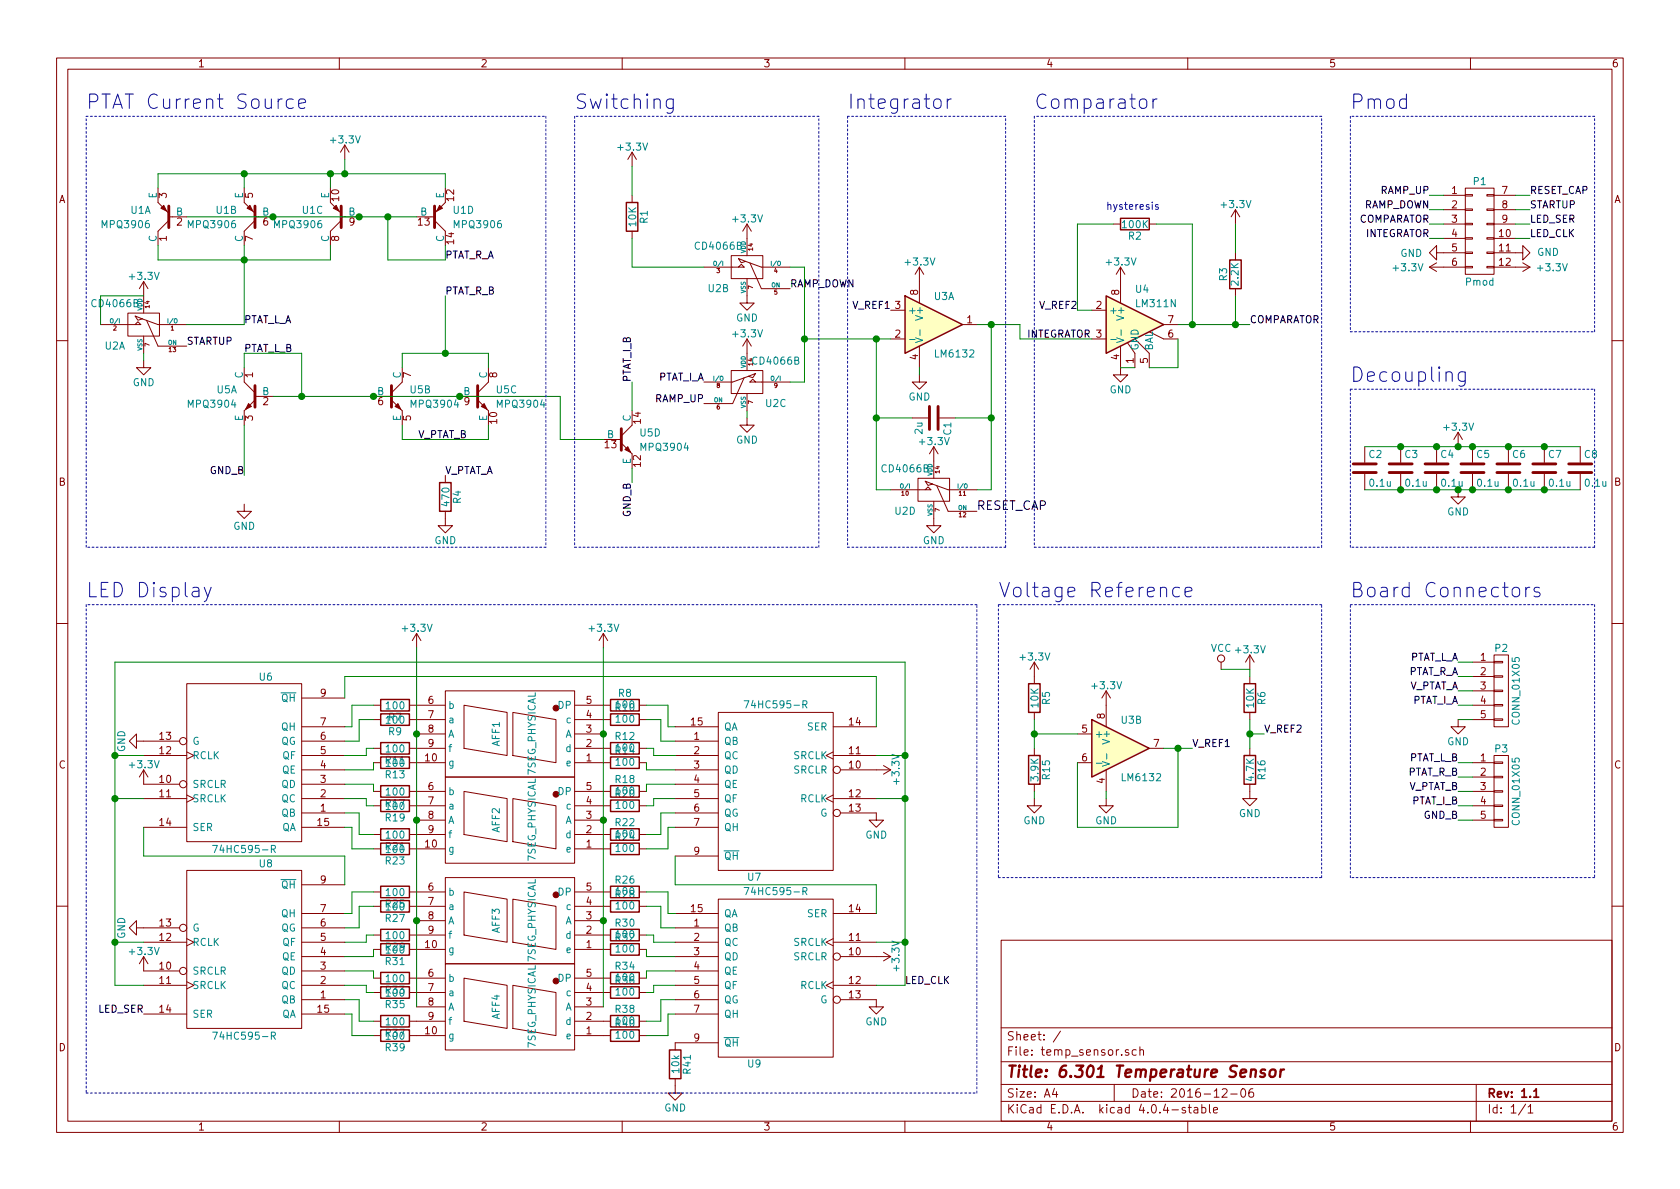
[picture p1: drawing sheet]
<svg xmlns="http://www.w3.org/2000/svg" width="297mm" height="210mm" viewBox="0 0 297 210" stroke-linecap="round" stroke-linejoin="round" font-family="sans-serif">
<g fill="none" stroke="#840000" stroke-width=".18">
<path d="M10 10.3h277v189.9h-277zM12 12.2h273v186.1h-273zM60 10.3v1.9M110 10.3v1.9M160 10.3v1.9M210 10.3v1.9M260 10.3v1.9M27.9 33.3v2.5l1.9 1.9M29.8 39l-1.9 1.9v2.5M29.8 38.3h3.2M43.2 33.3v2.5l1.9 1.9M45.1 39l-1.9 1.9v2.5"/>
<path d="M45.1 38.3h3.2M58.4 35.8l1.9 1.9M60.3 39l-1.9 1.9v2.5M60.3 38.3h3.2M61 25.6l-.8 1.3M61 25.6v2.6M61 25.6l.7 1.3M76.2 38.3h.6M76.8 39l1.9 1.9M78.7 35.8l-1.9 1.9M111.8 26.9v2.6M111.8 34.5v1.3"/>
<path d="M111.8 26.9l-.8 1.3M111.8 26.9l.7 1.3M132.1 39.6v5.6M132.1 39.6l-.8 1.3M132.1 39.6l.7 1.3M196.8 39.6h1.3M203.2 39.6h1.3M218.4 37.1v2.5M218.4 37.1l-.7 1.2M218.4 37.1l.8 1.2M255.3 39.6h3.8M255.3 34.5h3.8"/>
<path d="M255.3 37.1h3.8M259.1 39.5h1.2v.2h-1.2zM259.1 37h1.2v.2h-1.2zM259.1 34.4h1.2v.3h-1.2zM259.1 33.3h5.1v15.2h-5.1zM262.9 39.5h1.3v.2h-1.3zM262.9 37h1.3v.2h-1.3zM262.9 34.4h1.3v.3h-1.3zM264.2 39.6h3.8M264.2 34.5h3.8M264.2 37.1h3.8M17.8 57.4h6.1"/>
<path d="M22.6 55.4h5.6v4h-5.6zM23.9 57.4l.5-.5 .5 .5zM23.9 55.9l1.2 .5-.7 .2zM25.1 56.4l2.8 1h5.1M25.4 49.8v5.6M25.4 59.4v3.1M25.4 49.8l-.8 1.2M25.4 49.8l.8 1.2M25.9 56.6l2 4.6h5.1M111.8 40.9v1.3M124.5 47.2h6.1M129.3 45.2h5.6v4.1h-5.6z"/>
<path d="M130.6 47.2l.5-.5 .5 .5zM130.6 45.7l1.2 .5-.7 .3zM131.8 46.2l2.8 1h5.1M132.1 49.3v4.3h1.2l-1.2 1.3-1.3-1.3h1.3M132.1 59.9v5.6M132.1 59.9l-.8 1.3M132.1 59.9l.7 1.3M132.6 46.5l2 4.5h5.1M157.5 59.9h2.5M157.5 54.9h2.5M162.6 47.2v6.4M162.6 47.2l-.8 1.3"/>
<path d="M162.6 47.2l.7 1.3M170.2 57.4h2.5M193 59.9h2.6M193 54.9h2.6M198.1 47.2l-.7 1.3M198.1 47.2v6.4M198.1 47.2l.8 1.3M200.7 59.9l2.5 2.6v2.5M203.2 58.7l2.5 1.2h2.6M205.7 57.4h2.6M218.4 44.7v1.3M218.4 51v1.3"/>
<path d="M252.7 47.2h6.4M252.7 47.2l1.3 .8M254 44.7v-1.3l-1.3 1.3 1.3 1.3v-1.3h5.1M254 46.5l-1.3 .7M255.3 42.2h3.8M259.1 47.1h1.2v.3h-1.2zM259.1 44.6h1.2v.2h-1.2zM259.1 42h1.2v.3h-1.2zM262.9 47.1h1.3v.3h-1.3zM262.9 44.6h1.3v.2h-1.3zM262.9 42h1.3v.3h-1.3zM264.2 44.7h5v-1.3l1.3 1.3-1.3 1.3v-1.3"/>
<path d="M264.2 47.2h6.3M264.2 42.2h3.8M269.2 46.5l1.3 .7M270.5 47.2l-1.3 .8M10 60.2h2M25.4 63.7v1.3h1.3l-1.3 1.3-1.3-1.3h1.3M43.2 65v2.6l1.9 1.9M45.1 70.7l-1.9 1.9v2.6M45.1 70.1h3.2M66 70.1h3.2M69.2 70.7l1.9 1.9v2.6M71.1 65v2.6l-1.9 1.9"/>
<path d="M81.3 70.1h3.2M84.5 70.7l1.9 1.9M86.4 65v2.6l-1.9 1.9M109.2 77.7h.7M109.9 78.4l1.9 1.9M111.8 75.2l-1.9 1.9M129.3 65.5h5.6v4.1h-5.6zM131.6 66.8l-2.1 4.6h-5M132.1 73.9v1.3h1.2l-1.2 1.2-1.3-1.2h1.3M132.1 69.6v3M132.3 66.5l-2.8 1.1h-5M132.3 66.5l1.3-.5-.5 .8z"/>
<path d="M132.6 67.6l.5-.5 .5 .5zM133.6 67.6h6.1M161.3 73.9h2.8M162.6 66.3v1.3h1.2l-1.2 1.2-1.3-1.2h1.3M162.6 61.2v3.8M165.1 79v5.6M165.1 79l-.8 1.3M165.1 79l.8 1.3M166.1 73.9h2.8M198.1 61.2v5.1h1.3l-1.3 1.3-1.3-1.3h1.3M200.7 62.5v2.5M241.3 79v2.8"/>
<path d="M247.6 79v2.8M254 79v2.8M257.8 76.4l-.8 1.3M257.8 76.4v2.6M257.8 76.4l.8 1.3M260.3 79v2.8M266.7 79v2.8M273 79v2.8M279.4 79v2.8M285 60.2h2M43.2 89.1v1.3h1.2l-1.2 1.3-1.3-1.3h1.3M78.7 90.4v2.6h1.3l-1.3 1.2-1.2-1.2h1.2"/>
<path d="M78.7 84.1v1.2M157.5 86.6h6.1M162.3 84.6h5.6v4h-5.6zM163.6 85.1l1.2 .5-.7 .2zM164.1 86.1l.5 .5h-1zM164.8 85.6l2.8 1h5.1M165.1 88.6v4.4h1.3l-1.3 1.2-1.3-1.2h1.3M165.6 85.8l2 4.6h5.1M241.3 83.8v2.8M247.6 83.8v2.8M254 83.8v2.8M257.8 86.6v1.3h1.3l-1.3 1.2-1.3-1.2h1.3"/>
<path d="M260.3 83.8v2.8M266.7 83.8v2.8M273 83.8v2.8M279.4 83.8v2.8M10 110.3h2M73.7 112l-.8 1.3M73.7 112v2.5M73.7 112l.7 1.3M106.7 112l-.8 1.3M106.7 112v2.5M106.7 112l.7 1.3M182.9 117.1v3.8"/>
<path d="M182.9 117.1l-.8 1.3M182.9 117.1l.7 1.3M215.9 117.1v1.3M221 115.8v2.6M221 119.6v1.3M221 115.8l-.8 1.3M221 115.8l.7 1.3M260.3 117.1h3.9M260.3 119.6h3.9M264.2 119.5h1.5v.3h-1.5zM264.2 117h1.5v.2h-1.5zM264.2 115.8h2.5v12.7h-2.5z"/>
<path d="M285 110.3h2M24.1 131.1v-1.3l-1.2 1.3 1.2 1.2v-1.2h7.6M25.4 136.1v2.6h6.3M25.4 133.6h7.6M25.4 136.1l-.8 1.3M25.4 136.1l.8 1.3M33 120.9h20.3v27.9h-20.3zM33 133l1.3 .6-1.3 .6M53.3 138.7h7.7M53.3 136.1h7.7M53.3 133.6h7.7M53.3 131.1h7.7"/>
<path d="M53.3 128.5h7.7M53.3 123.4h7.7M66 134.9h1.3M66 132.3h1.3M66 139.9h1.3M66 127.2h1.3M66 124.7h1.3M72.4 134.9h6.3M72.4 132.3h6.3M72.4 139.9h6.3M72.4 127.2h6.3M72.4 124.7h6.3"/>
<path d="M73.7 129.8h5M78.7 137.4h22.9v15.2h-22.9zM78.7 122.2h22.9v15.2h-22.9zM82 139.9l7.7 1.3v7.6l-7.7-1.2zM82 124.7l7.7 1.3v7.6l-7.7-1.3zM90.7 126l7.6 1.2v7.7l-7.6-1.3zM101.6 129.8h5.1M101.6 134.9h6.3M101.6 132.3h6.3M101.6 139.9h6.3M101.6 127.2h6.3M101.6 124.7h6.3"/>
<path d="M113 134.9h1.3M113 132.3h1.3M113 139.9h1.3M113 127.2h1.3M113 124.7h1.3M119.4 138.7h7.6M119.4 136.1h7.6M119.4 133.6h7.6M119.4 131.1h7.6M119.4 128.5h7.6M127 126h20.3v27.9h-20.3zM147.3 133l-1.3 .6 1.3 .6"/>
<path d="M147.3 133.6h7.6M147.3 128.5h7.6M148.6 136.1h8.9M156.2 135.4l1.3 .7M157.5 136.1l-1.3 .8M182.9 126v1.2M182.9 132.3v1.3M182.9 138.7v1.2M190.5 129.8h2.5M190.5 134.9h2.5M195.6 122.2v6.3M195.6 136.1v3.8"/>
<path d="M195.6 122.2l-.8 1.2M195.6 122.2l.7 1.2M203.2 132.3h2.5M221 138.7v2.5h1.2l-1.2 1.3-1.3-1.3h1.3M221 126v1.2M221 132.3v1.3M257.8 127.2v1.3h1.3l-1.3 1.3-1.3-1.3h1.3M260.3 134.9h3.9M260.3 139.9h3.9M260.3 127.2h3.9M260.3 124.7h3.9M260.3 122.2h3.9"/>
<path d="M260.3 137.4h3.9M264.2 127.1h1.5v.3h-1.5zM264.2 124.6h1.5v.2h-1.5zM264.2 122h1.5v.3h-1.5zM264.2 139.8h1.5v.3h-1.5zM264.2 137.3h1.5v.2h-1.5zM264.2 134.7h1.5v.3h-1.5zM264.2 133.6h2.5v12.7h-2.5zM25.4 141.2h7.6M25.4 146.3h7.6M33 153.9h20.3v28h-20.3zM33 140.6l1.3 .6-1.3 .7"/>
<path d="M53.3 156.5h7.7M53.3 143.8h7.7M53.3 141.2h7.7M53.3 146.3h7.7M66 157.7h1.3M66 150.1h1.3M66 147.6h1.3M66 142.5h1.3M72.4 157.7h6.3M72.4 150.1h6.3M72.4 147.6h6.3M72.4 142.5h6.3"/>
<path d="M73.7 145h5M78.7 155.2h22.9v15.2h-22.9zM82 157.7l7.7 1.3v7.6l-7.7-1.3zM90.7 159l7.6 1.3v7.6l-7.6-1.3zM90.7 141.2l7.6 1.3v7.6l-7.6-1.3zM101.6 157.7h6.3M101.6 150.1h6.3M101.6 147.6h6.3M101.6 145h5.1M101.6 142.5h6.3M113 157.7h1.3M113 150.1h1.3"/>
<path d="M113 147.6h1.3M113 142.5h1.3M119.4 143.8h7.6M119.4 141.2h7.6M119.4 146.3h7.6M119.4 151.4h7.6M127 159h20.3v27.9h-20.3zM147.3 140.6l-1.3 .6 1.3 .7M147.3 141.2h7.6M148.6 143.8h6.3v1.2h1.3l-1.3 1.3-1.2-1.3h1.2M182.9 141.2v1.3h1.2l-1.2 1.3-1.3-1.3h1.3M195.6 141.2v1.3h1.2l-1.2 1.3-1.3-1.3h1.3"/>
<path d="M260.3 145h3.9M260.3 142.5h3.9M264.2 144.9h1.5v.3h-1.5zM264.2 142.4h1.5v.2h-1.5zM10 160.2h2M24.1 164.1v-1.3l-1.2 1.3 1.2 1.2v-1.2h7.6M25.4 169.2v2.5h6.3M25.4 174.2h7.6M25.4 166.6h7.6M25.4 179.3h7.6M25.4 169.2l-.8 1.2M25.4 169.2l.8 1.2"/>
<path d="M33 173.6l1.3 .6-1.3 .7M33 166l1.3 .6-1.3 .7M53.3 176.8h7.7M53.3 174.2h7.7M53.3 171.7h7.7M53.3 169.2h7.7M53.3 166.6h7.7M53.3 164.1h7.7M53.3 161.5h7.7M53.3 179.3h7.7M66 175.5h1.3M66 173h1.3"/>
<path d="M66 167.9h1.3M66 165.3h1.3M66 160.3h1.3M72.4 175.5h6.3M72.4 173h6.3M72.4 167.9h6.3M72.4 165.3h6.3M72.4 160.3h6.3M73.7 178h5M73.7 162.8h5M78.7 170.4h22.9v15.3h-22.9zM82 173l7.7 1.2v7.7l-7.7-1.3z"/>
<path d="M90.7 174.2l7.6 1.3v7.6l-7.6-1.2zM101.6 178h5.1M101.6 175.5h6.3M101.6 173h6.3M101.6 167.9h6.3M101.6 165.3h6.3M101.6 162.8h5.1M101.6 160.3h6.3M113 175.5h1.3M113 173h1.3M113 167.9h1.3M113 165.3h1.3"/>
<path d="M113 160.3h1.3M119.4 176.8h7.6M119.4 174.2h7.6M119.4 171.7h7.6M119.4 169.2h7.6M119.4 166.6h7.6M119.4 164.1h7.6M119.4 161.5h7.6M119.4 179.3h7.6M147.3 166l-1.3 .6 1.3 .7M147.3 173.6l-1.3 .6 1.3 .7M147.3 174.2h7.6"/>
<path d="M147.3 166.6h7.6M147.3 161.5h7.6M148.6 176.8h6.3v1.2h1.3l-1.3 1.3-1.2-1.3h1.2M148.6 169.2h8.9M156.2 168.4l1.3 .8M157.5 169.2l-1.3 .7M177 166.3h108v32h-108zM285 160.2h2M60 198.3v1.9M66 183.1h1.3M66 180.6h1.3M72.4 183.1h6.3"/>
<path d="M72.4 180.6h6.3M101.6 183.1h6.3M101.6 180.6h6.3M110 198.3v1.9M113 183.1h1.3M113 180.6h1.3M119.4 190.7v2.6h1.2l-1.2 1.3-1.3-1.3h1.3M127 184.4h-7.6v1.3M160 198.3v1.9M177 194.8h108M177 191.8h108M177 187.8h108"/>
<path d="M177 181.8h108M186.4 192.5l-.3 1h.9M186.8 193v1M187.5 182.3l-1.3 2M197 191.8v3M199.5 185.7a.37 .37 0 0 0-.5 .1v.2l.5 .2 .1 .1-.2 .3-.4-.1M200.9 185.7l-.4-.1-.3 .3 .1 .6 .2 .1 .4-.1M201.5 185.7l.3-.1 .3 .1 .1 .9M201.5 185.1v1.5M209.6 195.9a.37 .37 0 0 0-.6 .1l.1 .3 .5 .1 .1 .1-.3 .3-.4-.1M210 198.3v1.9M210.1 195.8h.5"/>
<path d="M210.3 195.3v1.3l.3 .2M211.2 195.9h.5l.1 .9M211.8 196.2l-.5 .1-.2 .2 .2 .3 .5-.1M212.5 195.9l.4-.1 .3 .3-.1 .6h-.6M212.5 195.3v1.5M213.8 195.3v1.3l.2 .2M214.6 196.3l.7-.1-.1-.3-.4-.1-.2 .2v.7h.6M216.1 192.7l.2-.2h.4l.3 .5-1 1h1M217.6 193.5h1.1M219.5 192.7l.2-.2a.81 .81 0 0 1 .6 .6 .81 .81 0 0 1-.3 .8l-.1 .1a.79 .79 0 0 1-.4-1.3zM221.5 192.5a.59 .59 0 0 0-.7 .7l.1 .7 .2 .1 .5-.1 .1-.5-.2-.2-.4-.1-.3 .3M260 198.3v1.9"/>
<path d="M261 191.8v6.5M269.7 195.2l-1.2 2M270.2 195.8l.4-.5v1.5M270.2 196.8h.8"/>
<circle cx="215.9" cy="116.5" r=".63"/>
<circle cx="32.4" cy="131.1" r=".63"/>
<circle cx="32.4" cy="138.7" r=".63"/>
<circle cx="148" cy="136.1" r=".63"/>
<circle cx="148" cy="143.8" r=".63"/>
<circle cx="32.4" cy="171.7" r=".63"/>
<circle cx="32.4" cy="164.1" r=".63"/>
<circle cx="148" cy="169.2" r=".63"/>
<circle cx="148" cy="176.8" r=".63"/>
</g>
<path d="M271.2 193l.4-.5v1.5M271.2 194h.9" fill="none" stroke="#840000" stroke-width=".3"/>
<path d="M221.2 189.3a.52 .52 0 0 1 .9 .1l-.2 1M223.7 189.2l-.5-.1-.3 .4 .2 .3 .5 .1 .1 .3-.2 .1-.1 .1-.6-.1M224.6 189.3a.51 .51 0 0 1 .6-.2 .51 .51 0 0 1 .4 .4l-.1 .6a.54 .54 0 0 1-.5 .4 .54 .54 0 0 1-.6-.4zM226.5 189.1l-.2 1.3M227 189.1a.54 .54 0 0 0-.6 .4" fill="none" stroke="#840000" stroke-width=".41"/>
<g fill="#ffffc2" stroke="#ffffc2" stroke-width=".18">
<path d="M160 52.3l10.2 5.1-10.2 5.1z"/>
<path d="M193 127.2l10.2 5.1-10.2 5.1z"/>
<path d="M195.6 52.3l10.1 5.1-10.1 5.1z"/>
</g>
<g fill="none" stroke="#840000" stroke-width=".25">
<path d="M110.7 35.8h2.1v5.1h-2.1zM198.1 38.6h5.1v2h-5.1zM160 52.3l10.2 5.1-10.2 5.1zM195.6 52.3l10.1 5.1-10.1 5.1zM217.4 46h2.1v5h-2.1zM77.7 85.3h2.1v5.1h-2.1zM67.3 123.7h5.1v2h-5.1zM67.3 126.2h5.1v2.1h-5.1zM67.3 131.3h5.1v2h-5.1zM67.3 133.9h5.1v2h-5.1zM67.3 138.9h5.1v2.1h-5.1zM107.9 138.9h5.1v2.1h-5.1z"/>
<path d="M107.9 133.9h5.1v2h-5.1zM107.9 131.3h5.1v2h-5.1zM107.9 126.2h5.1v2.1h-5.1zM107.9 123.7h5.1v2h-5.1zM181.9 120.9h2v5.1h-2zM181.9 133.6h2v5.1h-2zM193 127.2l10.2 5.1-10.2 5.1zM220 120.9h2v5.1h-2zM220 133.6h2v5.1h-2zM67.3 156.7h5.1v2h-5.1zM67.3 159.3h5.1v2h-5.1zM67.3 141.5h5.1v2h-5.1z"/>
<path d="M67.3 146.6h5.1v2h-5.1zM67.3 149.1h5.1v2h-5.1zM107.9 149.1h5.1v2h-5.1zM107.9 146.6h5.1v2h-5.1zM107.9 141.5h5.1v2h-5.1zM107.9 159.3h5.1v2h-5.1zM107.9 156.7h5.1v2h-5.1zM67.3 164.3h5.1v2.1h-5.1zM67.3 166.9h5.1v2h-5.1zM67.3 172h5.1v2h-5.1zM67.3 174.5h5.1v2h-5.1zM67.3 179.6h5.1v2h-5.1z"/>
<path d="M107.9 179.6h5.1v2h-5.1zM107.9 174.5h5.1v2h-5.1zM107.9 172h5.1v2h-5.1zM107.9 166.9h5.1v2h-5.1zM107.9 164.3h5.1v2.1h-5.1zM67.3 182.1h5.1v2h-5.1zM107.9 182.1h5.1v2h-5.1zM118.4 185.7h2v5h-2z"/>
</g>
<g fill="none" stroke="#008484" stroke-width=".18">
<path d="M161.9 59.7l1.2 .5-1.2 .4M162.7 58.3v1M197.4 59.7l1.3 .5-1.3 .4M198.2 58.3v1M160.8 60h1M196.4 60h1M131.6 123.9h.8l-.5 1.3M142 124.6l.6-.1v-.5l-.6-.1v1.3M142.3 124.6l.4 .6M193.9 135h.9M194.9 134.7l1.3 .4-1.3 .4M195.7 133.3v.9"/>
<path d="M37.6 149.5h.8l-.5 1.3M48 150.2l.6-.1v-.5l-.6-.1v1.3M48.3 150.2l.4 .6M131.6 156.9h.8l-.5 1.3M142 157.6l.6-.1v-.5l-.6-.1v1.3M142.3 157.6l.4 .6M37.6 182.5h.8l-.5 1.3M48 183.2l.6-.1v-.5l-.6-.1v1.3M48.3 183.2l.4 .6"/>
</g>
<g fill="none" stroke="#840000" stroke-width=".51">
<path d="M29.8 36.4v3.9M45.1 36.4v3.9M60.3 36.4v3.9M76.8 36.4v3.9M45.1 68.2v3.8M69.2 68.2v3.8M84.5 68.2v3.8M109.9 75.8v3.8M164.3 71.9v4M165.9 71.9v4M239.3 83.6h4M239.3 82h4"/>
<path d="M245.6 83.6h4.1M245.6 82h4.1M252 83.6h4M252 82h4M258.3 83.6h4.1M258.3 82h4.1M264.7 83.6h4M264.7 82h4M271 83.6h4.1M271 82h4.1M277.4 83.6h4M277.4 82h4"/>
</g>
<g fill="#840000" stroke="#840000" stroke-width=".18">
<path d="M43.9 71.4l.5 .5-1 .5z"/>
<path d="M69.8 71.9l.6-.5 .5 1z"/>
<path d="M85.6 71.4l.5 1-1-.5z"/>
<path d="M110.5 79.5l.5-.5 .5 1z"/>
<path d="M29 36.3l.5 1-1.1-.5z"/>
<path d="M44.2 36.3l.5 1-1-.5z"/>
<path d="M59.4 36.3l.5 1-1-.5z"/>
<path d="M77.7 36.3l.5 .5-1 .5z"/>
<circle cx="98.3" cy="173.5" r=".51"/>
<circle cx="98.3" cy="158.2" r=".51"/>
<circle cx="98.3" cy="140.5" r=".51"/>
<circle cx="98.3" cy="125.2" r=".51"/>
</g>
<g fill="none" stroke="#0000c2" stroke-width=".18">
<path d="M51.8 17.6a.85 .85 0 0 0-1.1 .1l-.1 .3v.7l.1 .2 .4 .3 .7-.2M52.8 18.3l1.2-.2-.1-.5-.7-.1-.3 .1-.1 .3v.9l.1 .2 .3 .2 .7-.2M119 17.5v2.1a.71 .71 0 0 1-1.1 .3M119 17.6a.85 .85 0 0 0-1.1 .1l-.1 .3v.7l.1 .2 .4 .3 .7-.2M165.2 17.7a.69 .69 0 0 1 1.2 .3v.7a.68 .68 0 0 1-.7 .5 .68 .68 0 0 1-.6-.5v-.7zM167.5 17.5v1.7M168.2 17.5a.59 .59 0 0 0-.7 .5M203.9 17.5v1.7M204.6 17.5a.59 .59 0 0 0-.7 .5M204.8 36.2h-.3l-.2 .1v.2l.5 .1v.4h-.5M259.1 65.8v2a.71 .71 0 0 1-1.1 .4M259.1 65.9a.85 .85 0 0 0-1.1 .1l-.2 .2v.7l.2 .3 .3 .2 .8-.1"/>
<path d="M36.1 103.9l.6 1.6M37.3 103.9l-.8 2.2-.4 .3M208.6 104a.85 .85 0 0 0-1.1 .1l-.2 .2v.7l.2 .3 .3 .2 .8-.1M209.5 104.7l1.2-.3-.1-.4-.7-.1-.2 .1-.2 .2v1l.2 .2 .2 .1 .7-.1M267.6 104a.69 .69 0 0 1 1.1 .3v.7a.68 .68 0 0 1-.7 .6 .68 .68 0 0 1-.6-.6v-.7zM269.8 103.9v1.6M270.5 103.9a.59 .59 0 0 0-.7 .4M272.2 104l-.6-.1-.3 .1-.1 .2 .1 .4 .9 .2 .1 .2-.1 .4-.2 .1-.8-.1"/>
</g>
<g fill="none" stroke="#008400" stroke-width=".18">
<path d="M27.9 33.3v-2.6h50.8v2.6M33 38.3h40.7M43.2 30.7v2.6M58.4 30.7v2.6M61 28.2v2.5M68.6 38.3v7.7h10.1v-2.6M111.8 29.5v5M196.8 39.6h-6.3v15.3h2.5M204.5 39.6h6.3v17.8M218.4 39.6v5.1M252.7 39.6h2.6M252.7 34.5h2.6"/>
<path d="M252.7 37.1h2.6M268 39.6h2.5M268 34.5h2.5M268 37.1h2.5M25.4 52.3h-7.6v5.1M27.9 43.4v2.6h30.5v-2.6M43.2 43.4v14h-10.2M78.7 52.3v10.2M111.8 42.2v5h12.7M139.7 47.2h2.5v20.4h-2.5M142.2 59.9h15.3M154.9 59.9v26.7h2.6"/>
<path d="M172.7 57.4h7.6v2.5h12.7M175.3 57.4v29.2h-2.6M208.3 59.9v5.1h-5.1M208.3 57.4h12.7M218.4 52.3v5.1M252.7 42.2h2.6M268 42.2h2.5M25.4 62.5v1.2M43.2 65v-2.5h10.1v7.6M43.2 75.2v8.9M48.3 70.1h50.8v7.6h7.6M71.1 65v-2.5h15.3v2.5"/>
<path d="M71.1 75.2v2.5h15.3v-2.5M111.8 67.6v5M132.1 72.6v1.3M154.9 73.9h6.4M162.6 65v1.3M168.9 73.9h6.4M198.1 65h2.6M241.3 79h38.1M111.8 82.8v2.5M241.3 86.6h38.1M73.7 114.5v63.5M106.7 114.5v63.5"/>
<path d="M215.9 118.4h5.1v1.2M257.8 117.1h2.5M257.8 119.6h2.5M20.3 133.6h5.1M61 123.4v-3.8h93.9v8.9M61 138.7h5v1.2M66 132.3h-1.2v1.3h-3.8M66 124.7h-3.8v3.8h-1.2M66 127.2h-2.5v3.9h-2.5M66 134.9v1.2h-5M114.3 132.3h1.3v1.3h3.8M114.3 124.7h3.8v3.8h1.3"/>
<path d="M114.3 127.2h2.5v3.9h2.6M114.3 134.9v1.2h5.1M119.4 138.7h-5.1v1.2M154.9 133.6h5.1M182.9 129.8h7.6M182.9 127.2v5.1M182.9 139.9v1.3M195.6 139.9v1.3M205.7 132.3h5.1M208.3 132.3v14h-17.8v-11.4M221 129.8h2.5M221 127.2v5.1"/>
<path d="M257.8 124.7h2.5M257.8 127.2h2.5M257.8 122.2h2.5M257.8 134.9h2.5M257.8 137.4h2.5M257.8 139.9h2.5M20.3 141.2h5.1M25.4 146.3v5.1h35.6v5.1M61 146.3h1.2v3.8h3.8M61 143.8h2.5v3.8h2.5M61 141.2h3.8v1.3h1.2M66 157.7h-3.8v3.8h-1.2"/>
<path d="M114.3 157.7h3.8v3.8h1.3M119.4 151.4v5.1h35.5v5M119.4 146.3h-1.3v3.8h-3.8M119.4 141.2h-3.8v1.3h-1.3M119.4 143.8h-2.6v3.8h-2.5M154.9 141.2h5.1M257.8 142.5h2.5M257.8 145h2.5M20.3 166.6h5.1M25.4 174.2h-5.1v-57.1h139.7v57.1h-5.1M61 179.3h1.2v3.8h3.8M61 176.8h2.5v3.8h2.5"/>
<path d="M61 174.2h3.8v1.3h1.2M61 171.7h5v1.3M66 160.3h-2.5v3.8h-2.5M66 165.3h-1.2v1.3h-3.8M66 167.9v1.3h-5M114.3 160.3h2.5v3.8h2.6M114.3 165.3h1.3v1.3h3.8M114.3 167.9v1.3h5.1M119.4 171.7h-5.1v1.3M119.4 174.2h-3.8v1.3h-1.3M119.4 176.8h-2.6v3.8h-2.5M119.4 179.3h-1.3v3.8h-3.8"/>
<path d="M154.9 166.6h5.1"/>
</g>
<g fill="#008400" stroke="#008400" stroke-width=".25">
<circle cx="43.2" cy="30.7" r=".51"/>
<circle cx="58.4" cy="30.7" r=".51"/>
<circle cx="43.2" cy="46" r=".51"/>
<circle cx="63.5" cy="38.3" r=".51"/>
<circle cx="48.3" cy="38.3" r=".51"/>
<circle cx="78.7" cy="62.5" r=".51"/>
<circle cx="66" cy="70.1" r=".51"/>
<circle cx="68.6" cy="38.3" r=".51"/>
<circle cx="53.3" cy="70.1" r=".51"/>
<circle cx="61" cy="30.7" r=".51"/>
<circle cx="142.2" cy="59.9" r=".51"/>
<circle cx="81.3" cy="70.1" r=".51"/>
<circle cx="154.9" cy="59.9" r=".51"/>
<circle cx="175.3" cy="57.4" r=".51"/>
<circle cx="208.3" cy="132.3" r=".51"/>
<circle cx="210.8" cy="57.4" r=".51"/>
<circle cx="218.4" cy="57.4" r=".51"/>
<circle cx="221" cy="129.8" r=".51"/>
<circle cx="160" cy="166.6" r=".51"/>
<circle cx="160" cy="141.2" r=".51"/>
<circle cx="160" cy="133.6" r=".51"/>
<circle cx="73.7" cy="162.8" r=".51"/>
<circle cx="73.7" cy="145" r=".51"/>
<circle cx="73.7" cy="129.8" r=".51"/>
<circle cx="106.7" cy="162.8" r=".51"/>
<circle cx="106.7" cy="145" r=".51"/>
<circle cx="106.7" cy="129.8" r=".51"/>
<circle cx="182.9" cy="129.8" r=".51"/>
<circle cx="20.3" cy="141.2" r=".51"/>
<circle cx="20.3" cy="133.6" r=".51"/>
<circle cx="20.3" cy="166.6" r=".51"/>
<circle cx="247.7" cy="79" r=".51"/>
<circle cx="254" cy="79" r=".51"/>
<circle cx="260.3" cy="79" r=".51"/>
<circle cx="266.7" cy="79" r=".51"/>
<circle cx="266.7" cy="86.6" r=".51"/>
<circle cx="260.3" cy="86.6" r=".51"/>
<circle cx="254" cy="86.6" r=".51"/>
<circle cx="247.7" cy="86.6" r=".51"/>
<circle cx="257.8" cy="79" r=".51"/>
<circle cx="257.8" cy="86.6" r=".51"/>
<circle cx="154.9" cy="73.9" r=".51"/>
<circle cx="175.3" cy="73.9" r=".51"/>
<circle cx="273" cy="79" r=".51"/>
<circle cx="273" cy="86.6" r=".51"/>
</g>
<g fill="none" stroke="#0000c2" stroke-width=".18" stroke-dasharray=".3 .4">
<path d="M15.2 20.6h81.3M96.5 20.6v76.2M101.6 20.6v76.2M144.8 20.6h-43.2M149.9 20.6v76.2M177.8 20.6h-27.9M182.9 20.6v76.2M233.7 20.6h-50.8M238.8 20.6v38.1M281.9 20.6h-43.1M238.8 58.7h43.1M281.9 58.7v-38.1"/>
<path d="M238.8 68.8h43.1M281.9 68.8v28M15.2 96.8v-76.2M96.5 96.8h-81.3M101.6 96.8h43.2M144.8 96.8v-76.2M149.9 96.8h27.9M177.8 96.8v-76.2M182.9 96.8h50.8M233.7 96.8v-76.2M238.8 96.8v-28M281.9 96.8h-43.1"/>
<path d="M15.2 106.9v86.4M172.7 106.9h-157.5M176.5 106.9v48.3M233.7 106.9h-57.2M238.8 106.9h43.1M281.9 106.9v48.3M176.5 155.2h57.2M233.7 155.2v-48.3M238.8 155.2v-48.3M281.9 155.2h-43.1M15.2 193.3h157.5M172.7 193.3v-86.4"/>
</g>
<g font-size="3.5" fill="#0000c2">
<text x="15.2" y="19.3">PTAT Current Source</text>
<text x="101.6" y="19.3">Switching</text>
<text x="149.9" y="19.3">Integrator</text>
<text x="182.9" y="19.3">Comparator</text>
<text x="238.8" y="19.3">Pmod</text>
<text x="238.8" y="67.6">Decoupling</text>
<text x="15.2" y="105.7">LED Display</text>
<text x="176.5" y="105.7">Voltage Reference</text>
<text x="238.8" y="105.7">Board Connectors</text>
</g>
<text font-size="2.8" fill="#840000" x="178" y="190.5">Title: 6.301 Temperature Sensor</text>
<text font-size="2.1" x="172.7" y="90.2">RESET_CAP</text>
<g font-size="2.1" fill="#840000">
<text x="178" y="184">Sheet: /</text>
<text x="178" y="186.7">File: temp_sensor.sch</text>
<text x="178" y="196.9">KiCad E.D.A. kicad 4.0.4-stable</text>
<text x="178" y="194.1">Size: A4</text>
<text x="200" y="194.1">Date: 2016-12-06</text>
<text x="263" y="194.1">Rev: 1.1</text>
<text x="263" y="196.9">Id: 1/1</text>
</g>
<g font-size="1.8" fill="#840000">
<text x="35" y="11.9">1</text>
<text x="85" y="11.9">2</text>
<text x="135" y="11.9">3</text>
<text x="185" y="11.9">4</text>
<text x="235" y="11.9">5</text>
<text x="285" y="11.9">6</text>
<text x="10.4" y="35.9">A</text>
<text x="29.5" y="35" transform="rotate(-90 29.5 35)">3</text>
<text x="44.7" y="35" transform="rotate(-90 44.7 35)">5</text>
<text x="59.9" y="35.5" transform="rotate(-90 59.9 35.5)">10</text>
<text x="80.3" y="35.5" transform="rotate(-90 80.3 35.5)">12</text>
<text x="256.7" y="34.3">1</text>
<text x="265.6" y="34.3">7</text>
<text x="285.4" y="35.9">A</text>
<text x="31.3" y="39.9">2</text>
<text x="46.5" y="39.9">6</text>
<text x="61.7" y="39.9">9</text>
<text x="74" y="39.9">13</text>
<text x="256.7" y="36.8">2</text>
<text x="256.7" y="39.4">3</text>
<text x="256.7" y="41.9">4</text>
<text x="265.1" y="41.9">10</text>
<text x="265.6" y="36.8">8</text>
<text x="265.6" y="39.4">9</text>
<text x="29.5" y="42.6" transform="rotate(-90 29.5 42.6)">1</text>
<text x="44.7" y="42.6" transform="rotate(-90 44.7 42.6)">7</text>
<text x="59.9" y="42.6" transform="rotate(-90 59.9 42.6)">8</text>
<text x="80.3" y="43.1" transform="rotate(-90 80.3 43.1)">14</text>
<text x="256.7" y="44.4">5</text>
<text x="256.7" y="47">6</text>
<text x="265.1" y="44.4">11</text>
<text x="265.1" y="47">12</text>
<text x="162.3" y="52.2" transform="rotate(-90 162.3 52.2)">8</text>
<text x="197.9" y="52.2" transform="rotate(-90 197.9 52.2)">8</text>
<text x="158.3" y="59.7">2</text>
<text x="158.3" y="54.6">3</text>
<text x="171" y="57.1">1</text>
<text x="193.8" y="54.6">2</text>
<text x="206.5" y="59.7">6</text>
<text x="206.5" y="57.1">7</text>
<text x="162.3" y="63.6" transform="rotate(-90 162.3 63.6)">4</text>
<text x="197.9" y="63.6" transform="rotate(-90 197.9 63.6)">4</text>
<text x="200.4" y="64.2" transform="rotate(-90 200.4 64.2)">1</text>
<text x="202.9" y="64.2" transform="rotate(-90 202.9 64.2)">5</text>
<text x="44.7" y="66.8" transform="rotate(-90 44.7 66.8)">1</text>
<text x="46.5" y="71.6">2</text>
<text x="66.8" y="71.6">6</text>
<text x="72.6" y="66.8" transform="rotate(-90 72.6 66.8)">7</text>
<text x="82.1" y="71.6">9</text>
<text x="87.9" y="66.8" transform="rotate(-90 87.9 66.8)">8</text>
<text x="44.7" y="74.4" transform="rotate(-90 44.7 74.4)">3</text>
<text x="72.6" y="74.4" transform="rotate(-90 72.6 74.4)">5</text>
<text x="87.9" y="74.9" transform="rotate(-90 87.9 74.9)">10</text>
<text x="113.3" y="74.9" transform="rotate(-90 113.3 74.9)">14</text>
<text x="107" y="79.2">13</text>
<text x="113.3" y="82.5" transform="rotate(-90 113.3 82.5)">12</text>
<text x="10.4" y="85.9">B</text>
<text x="285.4" y="85.9">B</text>
<text x="261.8" y="116.8">1</text>
<text x="261.8" y="119.4">2</text>
<text x="56.7" y="123.2">9</text>
<text x="75.7" y="124.5">6</text>
<text x="103.7" y="124.5">5</text>
<text x="261.8" y="121.9">3</text>
<text x="261.8" y="124.5">4</text>
<text x="28.2" y="130.8">13</text>
<text x="56.7" y="130.8">6</text>
<text x="56.7" y="128.3">7</text>
<text x="75.7" y="127">7</text>
<text x="75.7" y="129.5">8</text>
<text x="103.7" y="129.5">3</text>
<text x="103.7" y="127">4</text>
<text x="122.2" y="128.3">15</text>
<text x="122.7" y="130.8">1</text>
<text x="150.2" y="128.3">14</text>
<text x="191.3" y="129.5">5</text>
<text x="195.3" y="127.1" transform="rotate(-90 195.3 127.1)">8</text>
<text x="261.8" y="127">5</text>
<text x="10.4" y="135.9">C</text>
<text x="28.2" y="133.3">12</text>
<text x="56.7" y="135.9">4</text>
<text x="56.7" y="133.3">5</text>
<text x="75.2" y="134.6">10</text>
<text x="75.7" y="132.1">9</text>
<text x="103.7" y="134.6">1</text>
<text x="103.7" y="132.1">2</text>
<text x="122.7" y="133.3">2</text>
<text x="122.7" y="135.9">3</text>
<text x="150.2" y="135.9">10</text>
<text x="150.2" y="133.3">11</text>
<text x="191.3" y="134.6">6</text>
<text x="204" y="132.1">7</text>
<text x="261.8" y="134.6">1</text>
<text x="261.8" y="137.2">2</text>
<text x="285.4" y="135.9">C</text>
<text x="28.2" y="138.4">10</text>
<text x="28.2" y="141">11</text>
<text x="56.7" y="143.5">1</text>
<text x="56.7" y="141">2</text>
<text x="56.7" y="138.4">3</text>
<text x="75.7" y="139.7">6</text>
<text x="75.7" y="142.2">7</text>
<text x="103.7" y="142.2">4</text>
<text x="103.7" y="139.7">5</text>
<text x="122.7" y="138.4">4</text>
<text x="122.7" y="141">5</text>
<text x="122.7" y="143.5">6</text>
<text x="150.2" y="141">12</text>
<text x="150.2" y="143.5">13</text>
<text x="195.3" y="138.5" transform="rotate(-90 195.3 138.5)">4</text>
<text x="261.8" y="139.7">3</text>
<text x="261.8" y="142.2">4</text>
<text x="28.2" y="146">14</text>
<text x="56.2" y="146">15</text>
<text x="75.2" y="149.9">10</text>
<text x="75.7" y="144.8">8</text>
<text x="75.7" y="147.3">9</text>
<text x="103.7" y="149.9">1</text>
<text x="103.7" y="147.3">2</text>
<text x="103.7" y="144.8">3</text>
<text x="122.7" y="146">7</text>
<text x="261.8" y="144.8">5</text>
<text x="122.7" y="151.1">9</text>
<text x="56.7" y="161.3">7</text>
<text x="56.7" y="156.2">9</text>
<text x="75.7" y="157.5">6</text>
<text x="75.7" y="160">7</text>
<text x="103.7" y="160">4</text>
<text x="103.7" y="157.5">5</text>
<text x="122.2" y="161.3">15</text>
<text x="150.2" y="161.3">14</text>
<text x="28.2" y="166.4">12</text>
<text x="28.2" y="163.8">13</text>
<text x="56.7" y="166.4">5</text>
<text x="56.7" y="163.8">6</text>
<text x="75.2" y="167.6">10</text>
<text x="75.7" y="162.6">8</text>
<text x="75.7" y="165.1">9</text>
<text x="103.7" y="167.6">1</text>
<text x="103.7" y="165.1">2</text>
<text x="103.7" y="162.6">3</text>
<text x="122.7" y="163.8">1</text>
<text x="122.7" y="166.4">2</text>
<text x="150.2" y="166.4">11</text>
<text x="28.2" y="171.4">10</text>
<text x="28.2" y="174">11</text>
<text x="56.7" y="174">2</text>
<text x="56.7" y="171.4">3</text>
<text x="56.7" y="168.9">4</text>
<text x="75.7" y="172.7">6</text>
<text x="103.7" y="172.7">5</text>
<text x="122.7" y="168.9">3</text>
<text x="122.7" y="171.4">4</text>
<text x="122.7" y="174">5</text>
<text x="150.2" y="168.9">10</text>
<text x="150.2" y="174">12</text>
<text x="28.2" y="179.1">14</text>
<text x="56.2" y="179.1">15</text>
<text x="56.7" y="176.5">1</text>
<text x="75.7" y="175.3">7</text>
<text x="75.7" y="177.8">8</text>
<text x="103.7" y="177.8">3</text>
<text x="103.7" y="175.3">4</text>
<text x="122.7" y="176.5">6</text>
<text x="122.7" y="179.1">7</text>
<text x="150.2" y="176.5">13</text>
<text x="10.4" y="185.9">D</text>
<text x="75.2" y="182.9">10</text>
<text x="75.7" y="180.3">9</text>
<text x="103.7" y="182.9">1</text>
<text x="103.7" y="180.3">2</text>
<text x="122.7" y="184.1">9</text>
<text x="285.4" y="185.9">D</text>
<text x="35" y="199.9">1</text>
<text x="85" y="199.9">2</text>
<text x="135" y="199.9">3</text>
<text x="185" y="199.9">4</text>
<text x="235" y="199.9">5</text>
<text x="285" y="199.9">6</text>
</g>
<g font-size="1.8" fill="#008484">
<text x="58.6" y="25.3">+3.3V</text>
<text x="109.4" y="26.6">+3.3V</text>
<text x="27.7" y="35.1" transform="rotate(-90 27.7 35.1)">E</text>
<text x="42.9" y="35.1" transform="rotate(-90 42.9 35.1)">E</text>
<text x="58.2" y="35.1" transform="rotate(-90 58.2 35.1)">E</text>
<text x="78.5" y="35.1" transform="rotate(-90 78.5 35.1)">E</text>
<text x="260.6" y="32.7">P1</text>
<text x="18.2" y="40.3">MPQ3906</text>
<text x="23.1" y="37.8">U1A</text>
<text x="31.1" y="38.1">B</text>
<text x="33.5" y="40.3">MPQ3906</text>
<text x="38.3" y="37.8">U1B</text>
<text x="46.4" y="38.1">B</text>
<text x="48.7" y="40.3">MPQ3906</text>
<text x="53.5" y="37.8">U1C</text>
<text x="61.6" y="38.1">B</text>
<text x="74.3" y="38.1">B</text>
<text x="80.2" y="37.8">U1D</text>
<text x="80.5" y="40.3">MPQ3906</text>
<text x="112.5" y="40" transform="rotate(-90 112.5 40)">10K</text>
<text x="114.5" y="39.5" transform="rotate(-90 114.5 39.5)">R1</text>
<text x="129.7" y="39.3">+3.3V</text>
<text x="198.6" y="40.3">100K</text>
<text x="216.1" y="36.8">+3.3V</text>
<text x="27.7" y="42.8" transform="rotate(-90 27.7 42.8)">C</text>
<text x="42.9" y="42.8" transform="rotate(-90 42.9 42.8)">C</text>
<text x="58.2" y="42.8" transform="rotate(-90 58.2 42.8)">C</text>
<text x="78.5" y="42.8" transform="rotate(-90 78.5 42.8)">C</text>
<text x="123.1" y="44.1">CD4066B</text>
<text x="160.2" y="46.9">+3.3V</text>
<text x="195.8" y="46.9">+3.3V</text>
<text x="199.5" y="42.4">R2</text>
<text x="246.5" y="47.9">+3.3V</text>
<text x="247.6" y="45.4">GND</text>
<text x="271.8" y="45.2">GND</text>
<text x="272" y="47.9">+3.3V</text>
<text x="23.1" y="49.5">+3.3V</text>
<text x="125.2" y="51.6">U2B</text>
<text x="165.2" y="53">U3A</text>
<text x="200.8" y="51.8">U4</text>
<text x="216.9" y="49.6" transform="rotate(-90 216.9 49.6)">R3</text>
<text x="219" y="50.4" transform="rotate(-90 219 50.4)">2.2K</text>
<text x="259.2" y="50.5">Pmod</text>
<text x="16.4" y="54.3">CD4066B</text>
<text x="129.7" y="59.6">+3.3V</text>
<text x="130.1" y="56.8">GND</text>
<text x="160.5" y="55.5">+</text>
<text x="163.2" y="56.3" transform="rotate(-90 163.2 56.3)">V+</text>
<text x="196.1" y="55.5">+</text>
<text x="198.8" y="56.3" transform="rotate(-90 198.8 56.3)">V+</text>
<text x="201" y="54.3">LM311N</text>
<text x="18.5" y="61.8">U2A</text>
<text x="133.3" y="64.5">CD4066B</text>
<text x="165.5" y="63.2">LM6132</text>
<text x="201.3" y="62" transform="rotate(-90 201.3 62)">GND</text>
<text x="203.8" y="62" transform="rotate(-90 203.8 62)">BAL</text>
<text x="23.4" y="68.3">GND</text>
<text x="38.3" y="69.5">U5A</text>
<text x="42.9" y="66.9" transform="rotate(-90 42.9 66.9)">C</text>
<text x="46.4" y="69.8">B</text>
<text x="66.7" y="69.8">B</text>
<text x="70.9" y="66.9" transform="rotate(-90 70.9 66.9)">C</text>
<text x="72.5" y="69.5">U5B</text>
<text x="81.9" y="69.8">B</text>
<text x="86.1" y="66.9" transform="rotate(-90 86.1 66.9)">C</text>
<text x="87.8" y="69.5">U5C</text>
<text x="135.4" y="72">U2C</text>
<text x="160.6" y="70.8">GND</text>
<text x="196.2" y="69.5">GND</text>
<text x="33.5" y="72.1">MPQ3904</text>
<text x="42.9" y="74.5" transform="rotate(-90 42.9 74.5)">E</text>
<text x="70.9" y="74.5" transform="rotate(-90 70.9 74.5)">E</text>
<text x="72.8" y="72.1">MPQ3904</text>
<text x="86.1" y="74.5" transform="rotate(-90 86.1 74.5)">E</text>
<text x="88.1" y="72.1">MPQ3904</text>
<text x="107.3" y="77.5">B</text>
<text x="111.5" y="74.5" transform="rotate(-90 111.5 74.5)">C</text>
<text x="113.2" y="77.2">U5D</text>
<text x="163.1" y="76.7" transform="rotate(-90 163.1 76.7)">2u</text>
<text x="168.2" y="76.9" transform="rotate(-90 168.2 76.9)">C1</text>
<text x="255.5" y="76.1">+3.3V</text>
<text x="111.5" y="82.1" transform="rotate(-90 111.5 82.1)">E</text>
<text x="113.5" y="79.7">MPQ3904</text>
<text x="130.1" y="78.4">GND</text>
<text x="156.1" y="83.5">CD4066B</text>
<text x="162.8" y="78.7">+3.3V</text>
<text x="242.1" y="81">C2</text>
<text x="248.4" y="81">C3</text>
<text x="254.8" y="81">C4</text>
<text x="261.1" y="81">C5</text>
<text x="267.5" y="81">C6</text>
<text x="273.8" y="81">C7</text>
<text x="280.2" y="81">C8</text>
<text x="79.5" y="89.4" transform="rotate(-90 79.5 89.4)">470</text>
<text x="81.5" y="89" transform="rotate(-90 81.5 89)">R4</text>
<text x="242.3" y="86">0.1u</text>
<text x="248.6" y="86">0.1u</text>
<text x="255" y="86">0.1u</text>
<text x="261.3" y="86">0.1u</text>
<text x="267.7" y="86">0.1u</text>
<text x="274" y="86">0.1u</text>
<text x="280.4" y="86">0.1u</text>
<text x="41.2" y="93.7">GND</text>
<text x="158.3" y="91">U2D</text>
<text x="255.9" y="91.1">GND</text>
<text x="76.8" y="96.2">GND</text>
<text x="163.1" y="96.2">GND</text>
<text x="71.3" y="111.7">+3.3V</text>
<text x="104.3" y="111.7">+3.3V</text>
<text x="180.5" y="116.8">+3.3V</text>
<text x="214" y="115.3">VCC +3.3V</text>
<text x="264.4" y="115.3">P2</text>
<text x="45.9" y="120.3">U6</text>
<text x="49.7" y="124.1">QH</text>
<text x="68.4" y="125.4">100</text>
<text x="79.2" y="125.3">b</text>
<text x="98.6" y="125.3">DP</text>
<text x="109" y="125.2">100</text>
<text x="109.4" y="123.2">R8</text>
<text x="132.5" y="125.2">74HC595-R</text>
<text x="183.6" y="125.1" transform="rotate(-90 183.6 125.1)">10K</text>
<text x="185.6" y="124.6" transform="rotate(-90 185.6 124.6)">R5</text>
<text x="193.2" y="121.9">+3.3V</text>
<text x="221.7" y="125.1" transform="rotate(-90 221.7 125.1)">10K</text>
<text x="223.7" y="124.6" transform="rotate(-90 223.7 124.6)">R6</text>
<text x="34" y="131.7">G</text>
<text x="49.6" y="131.7">QG</text>
<text x="49.7" y="129.2">QH</text>
<text x="68.7" y="127.5">R7</text>
<text x="68.7" y="130">R9</text>
<text x="79.2" y="127.9">a</text>
<text x="79.2" y="130.4">A</text>
<text x="88.3" y="132" transform="rotate(-90 88.3 132)">AFF1</text>
<text x="99.8" y="130.4">A</text>
<text x="100.1" y="127.9">c</text>
<text x="108.9" y="130.8">R12</text>
<text x="109" y="127.8">100</text>
<text x="128" y="131.7">QB</text>
<text x="128" y="129.2">QA</text>
<text x="142.7" y="129.2">SER</text>
<text x="193.5" y="130.4">+</text>
<text x="196.2" y="131.2" transform="rotate(-90 196.2 131.2)">V+</text>
<text x="198.3" y="128">U3B</text>
<text x="255.9" y="131.8">GND</text>
<text x="268.7" y="127.8" transform="rotate(-90 268.7 127.8)">CONN_01X05</text>
<text x="22.1" y="133" transform="rotate(-90 22.1 133)">GND</text>
<text x="23.1" y="135.8">+3.3V</text>
<text x="34" y="134.2">RCLK</text>
<text x="49.8" y="136.8">QE</text>
<text x="49.9" y="134.2">QF</text>
<text x="68.2" y="137.6">R13</text>
<text x="68.4" y="133">100</text>
<text x="68.4" y="135.6">100</text>
<text x="79.2" y="133">f</text>
<text x="79.2" y="135.5">g</text>
<text x="94.7" y="137.1" transform="rotate(-90 94.7 137.1)">7SEG_PHYSICAL</text>
<text x="100" y="133">d</text>
<text x="100.1" y="135.5">e</text>
<text x="109" y="135.4">100</text>
<text x="109" y="132.9">100</text>
<text x="128" y="134.2">QC</text>
<text x="128" y="136.8">QD</text>
<text x="140.2" y="136.8">SRCLR</text>
<text x="140.2" y="134.2">SRCLK</text>
<text x="183.6" y="138" transform="rotate(-90 183.6 138)">3.9K</text>
<text x="185.6" y="137.8" transform="rotate(-90 185.6 137.8)">R15</text>
<text x="221.7" y="138" transform="rotate(-90 221.7 138)">4.7K</text>
<text x="223.7" y="137.8" transform="rotate(-90 223.7 137.8)">R16</text>
<text x="264.4" y="133">P3</text>
<text x="34" y="139.3">SRCLR</text>
<text x="34" y="141.9">SRCLK</text>
<text x="49.7" y="141.9">QC</text>
<text x="49.7" y="139.3">QD</text>
<text x="68.4" y="140.7">100</text>
<text x="68.4" y="143.2">100</text>
<text x="79.2" y="140.6">b</text>
<text x="79.2" y="143.1">a</text>
<text x="98.6" y="140.6">DP</text>
<text x="100.1" y="143.1">c</text>
<text x="108.9" y="138.4">R18</text>
<text x="109" y="143">100</text>
<text x="109" y="140.5">100</text>
<text x="128" y="139.3">QE</text>
<text x="128" y="141.9">QF</text>
<text x="141.4" y="141.9">RCLK</text>
<text x="159" y="138.5" transform="rotate(-90 159 138.5)">+3.3V</text>
<text x="198.6" y="138.1">LM6132</text>
<text x="34" y="146.9">SER</text>
<text x="49.7" y="144.4">QB</text>
<text x="49.7" y="146.9">QA</text>
<text x="68.2" y="145.2">R19</text>
<text x="68.4" y="148.3">100</text>
<text x="79.2" y="145.7">A</text>
<text x="79.2" y="148.2">f</text>
<text x="88.3" y="147.2" transform="rotate(-90 88.3 147.2)">AFF2</text>
<text x="99.8" y="145.7">A</text>
<text x="100" y="148.2">d</text>
<text x="108.9" y="146.1">R22</text>
<text x="109" y="148.1">100</text>
<text x="128" y="144.4">QG</text>
<text x="128" y="146.9">QH</text>
<text x="144.9" y="144.4">G</text>
<text x="153" y="148.3">GND</text>
<text x="180.9" y="145.7">GND</text>
<text x="193.6" y="145.7">GND</text>
<text x="219" y="144.5">GND</text>
<text x="268.7" y="145.6" transform="rotate(-90 268.7 145.6)">CONN_01X05</text>
<text x="38.5" y="150.8">74HC595-R</text>
<text x="45.9" y="153.4">U8</text>
<text x="68.2" y="152.9">R23</text>
<text x="68.4" y="150.8">100</text>
<text x="79.2" y="150.7">g</text>
<text x="94.7" y="152.3" transform="rotate(-90 94.7 152.3)">7SEG_PHYSICAL</text>
<text x="100.1" y="150.7">e</text>
<text x="109" y="150.6">100</text>
<text x="128" y="152">QH</text>
<text x="132.2" y="155.7">U7</text>
<text x="49.7" y="157.1">QH</text>
<text x="68.4" y="158.4">100</text>
<text x="68.4" y="161">100</text>
<text x="79.2" y="158.4">b</text>
<text x="79.2" y="160.9">a</text>
<text x="98.6" y="158.4">DP</text>
<text x="100.1" y="160.9">c</text>
<text x="108.9" y="156.2">R26</text>
<text x="109" y="160.8">100</text>
<text x="109" y="158.3">100</text>
<text x="132.5" y="158.3">74HC595-R</text>
<text x="22.1" y="166" transform="rotate(-90 22.1 166)">GND</text>
<text x="34" y="167.3">RCLK</text>
<text x="34" y="164.7">G</text>
<text x="49.6" y="164.7">QG</text>
<text x="49.7" y="162.2">QH</text>
<text x="49.9" y="167.3">QF</text>
<text x="68.2" y="163">R27</text>
<text x="68.4" y="166.1">100</text>
<text x="79.2" y="163.4">A</text>
<text x="79.2" y="166">f</text>
<text x="88.3" y="165" transform="rotate(-90 88.3 165)">AFF3</text>
<text x="99.8" y="163.4">A</text>
<text x="100" y="166">d</text>
<text x="108.9" y="163.8">R30</text>
<text x="109" y="165.9">100</text>
<text x="128" y="164.7">QB</text>
<text x="128" y="167.3">QC</text>
<text x="128" y="162.2">QA</text>
<text x="140.2" y="167.3">SRCLK</text>
<text x="142.7" y="162.2">SER</text>
<text x="23.1" y="168.9">+3.3V</text>
<text x="34" y="172.3">SRCLR</text>
<text x="49.7" y="172.3">QD</text>
<text x="49.8" y="169.8">QE</text>
<text x="68.2" y="170.6">R31</text>
<text x="68.4" y="168.6">100</text>
<text x="68.4" y="173.7">100</text>
<text x="79.2" y="173.6">b</text>
<text x="79.2" y="168.5">g</text>
<text x="94.7" y="170.1" transform="rotate(-90 94.7 170.1)">7SEG_PHYSICAL</text>
<text x="98.6" y="173.6">DP</text>
<text x="100.1" y="168.5">e</text>
<text x="108.9" y="171.5">R34</text>
<text x="109" y="173.5">100</text>
<text x="109" y="168.4">100</text>
<text x="128" y="169.8">QD</text>
<text x="128" y="172.3">QE</text>
<text x="140.2" y="169.8">SRCLR</text>
<text x="159" y="171.5" transform="rotate(-90 159 171.5)">+3.3V</text>
<text x="34" y="174.9">SRCLK</text>
<text x="34" y="180">SER</text>
<text x="49.7" y="177.4">QB</text>
<text x="49.7" y="174.9">QC</text>
<text x="49.7" y="180">QA</text>
<text x="68.2" y="178.3">R35</text>
<text x="68.4" y="176.2">100</text>
<text x="79.2" y="176.1">a</text>
<text x="79.2" y="178.7">A</text>
<text x="99.8" y="178.7">A</text>
<text x="100.1" y="176.1">c</text>
<text x="108.9" y="179.1">R38</text>
<text x="109" y="176">100</text>
<text x="128" y="174.9">QF</text>
<text x="128" y="177.4">QG</text>
<text x="128" y="180">QH</text>
<text x="141.4" y="174.9">RCLK</text>
<text x="144.9" y="177.4">G</text>
<text x="38.5" y="183.8">74HC595-R</text>
<text x="68.2" y="185.9">R39</text>
<text x="68.4" y="181.3">100</text>
<text x="68.4" y="183.8">100</text>
<text x="79.2" y="181.2">f</text>
<text x="79.2" y="183.8">g</text>
<text x="88.3" y="180.2" transform="rotate(-90 88.3 180.2)">AFF4</text>
<text x="94.7" y="185.3" transform="rotate(-90 94.7 185.3)">7SEG_PHYSICAL</text>
<text x="100" y="181.2">d</text>
<text x="100.1" y="183.8">e</text>
<text x="109" y="183.7">100</text>
<text x="109" y="181.1">100</text>
<text x="128" y="185">QH</text>
<text x="153" y="181.3">GND</text>
<text x="120.1" y="189.7" transform="rotate(-90 120.1 189.7)">10k</text>
<text x="122.1" y="189.8" transform="rotate(-90 122.1 189.8)">R41</text>
<text x="132.2" y="188.7">U9</text>
<text x="117.4" y="196.5">GND</text>
</g>
<g font-size="1.8">
<text x="244.1" y="34.3">RAMP_UP</text>
<text x="270.5" y="34.3">RESET_CAP</text>
<text x="239.9" y="39.4">COMPARATOR</text>
<text x="240.9" y="36.8">RAMP_DOWN</text>
<text x="241" y="41.9">INTEGRATOR</text>
<text x="270.5" y="39.4">LED_SER</text>
<text x="270.5" y="41.9">LED_CLK</text>
<text x="270.5" y="36.8">STARTUP</text>
<text x="78.7" y="45.7">PTAT_R_A</text>
<text x="78.7" y="52.1">PTAT_R_B</text>
<text x="139.7" y="50.8">RAMP_DOWN</text>
<text x="43.2" y="57.1">PTAT_L_A</text>
<text x="150.8" y="54.6">V_REF1</text>
<text x="181.6" y="59.7">INTEGRATOR 3</text>
<text x="183.8" y="54.6">V_REF2</text>
<text x="221" y="57.1">COMPARATOR</text>
<text x="33" y="61">STARTUP</text>
<text x="43.2" y="62.2">PTAT_L_B</text>
<text x="111.5" y="67.6" transform="rotate(-90 111.5 67.6)">PTAT_I_B</text>
<text x="115.8" y="71.1">RAMP_UP</text>
<text x="116.1" y="67.3">PTAT_I_A</text>
<text x="73.5" y="77.5">V_PTAT_B</text>
<text x="37" y="83.8">GND_B</text>
<text x="78.7" y="83.8">V_PTAT_A</text>
<text x="111.5" y="91.5" transform="rotate(-90 111.5 91.5)">GND_B</text>
<text x="248.7" y="119.4">PTAT_R_A</text>
<text x="248.9" y="116.8">PTAT_L_A</text>
<text x="248.8" y="121.9">V_PTAT_A</text>
<text x="249.5" y="124.5">PTAT_I_A</text>
<text x="223.5" y="129.5">V_REF2</text>
<text x="210.8" y="132.1">V_REF1</text>
<text x="248.7" y="137.2">PTAT_R_B</text>
<text x="248.9" y="134.6">PTAT_L_B</text>
<text x="248.8" y="139.7">V_PTAT_B</text>
<text x="249.5" y="142.2">PTAT_I_B</text>
<text x="251.6" y="144.8">GND_B</text>
<text x="160" y="174">LED_CLK</text>
<text x="17.2" y="179.1">LED_SER</text>
</g>
<text font-size="1.8" fill="#0000c2" x="195.6" y="37.1">hysteresis</text>
<g font-size="1.1" fill="#008484">
<text x="126.3" y="47">O/I</text>
<text x="131.8" y="44.8" transform="rotate(-90 131.8 44.8)">VDD</text>
<text x="136.4" y="47">I/O</text>
<text x="131.8" y="51.9" transform="rotate(-90 131.8 51.9)">VSS</text>
<text x="136.4" y="50.8">ON</text>
<text x="19.6" y="57.1">O/I</text>
<text x="25.1" y="55" transform="rotate(-90 25.1 55)">VDD</text>
<text x="29.8" y="57.1">I/O</text>
<text x="25.1" y="62" transform="rotate(-90 25.1 62)">VSS</text>
<text x="29.7" y="61">ON</text>
<text x="131.8" y="65.1" transform="rotate(-90 131.8 65.1)">VDD</text>
<text x="126.2" y="71.1">ON</text>
<text x="126.3" y="67.3">I/O</text>
<text x="136.4" y="67.3">O/I</text>
<text x="131.8" y="72.2" transform="rotate(-90 131.8 72.2)">VSS</text>
<text x="159.3" y="86.4">O/I</text>
<text x="164.8" y="84.2" transform="rotate(-90 164.8 84.2)">VDD</text>
<text x="169.5" y="86.4">I/O</text>
<text x="164.8" y="91.2" transform="rotate(-90 164.8 91.2)">VSS</text>
<text x="169.4" y="90.2">ON</text>
</g>
<g font-size="1.1" fill="#840000">
<text x="133.1" y="44.3" transform="rotate(-90 133.1 44.3)">14</text>
<text x="126.7" y="48.3">3</text>
<text x="133.1" y="51.1" transform="rotate(-90 133.1 51.1)">7</text>
<text x="136.9" y="48.3">4</text>
<text x="136.9" y="52.1">5</text>
<text x="20" y="58.4">2</text>
<text x="26.4" y="54.4" transform="rotate(-90 26.4 54.4)">14</text>
<text x="30.2" y="58.4">1</text>
<text x="26.4" y="61.2" transform="rotate(-90 26.4 61.2)">7</text>
<text x="29.9" y="62.2">13</text>
<text x="133.1" y="64.6" transform="rotate(-90 133.1 64.6)">14</text>
<text x="126.7" y="68.6">8</text>
<text x="133.1" y="71.4" transform="rotate(-90 133.1 71.4)">7</text>
<text x="136.9" y="68.6">9</text>
<text x="126.7" y="72.4">6</text>
<text x="166.1" y="83.6" transform="rotate(-90 166.1 83.6)">14</text>
<text x="159.4" y="87.6">10</text>
<text x="169.6" y="87.6">11</text>
<text x="166.1" y="90.4" transform="rotate(-90 166.1 90.4)">7</text>
<text x="169.6" y="91.4">12</text>
</g>
</svg>
